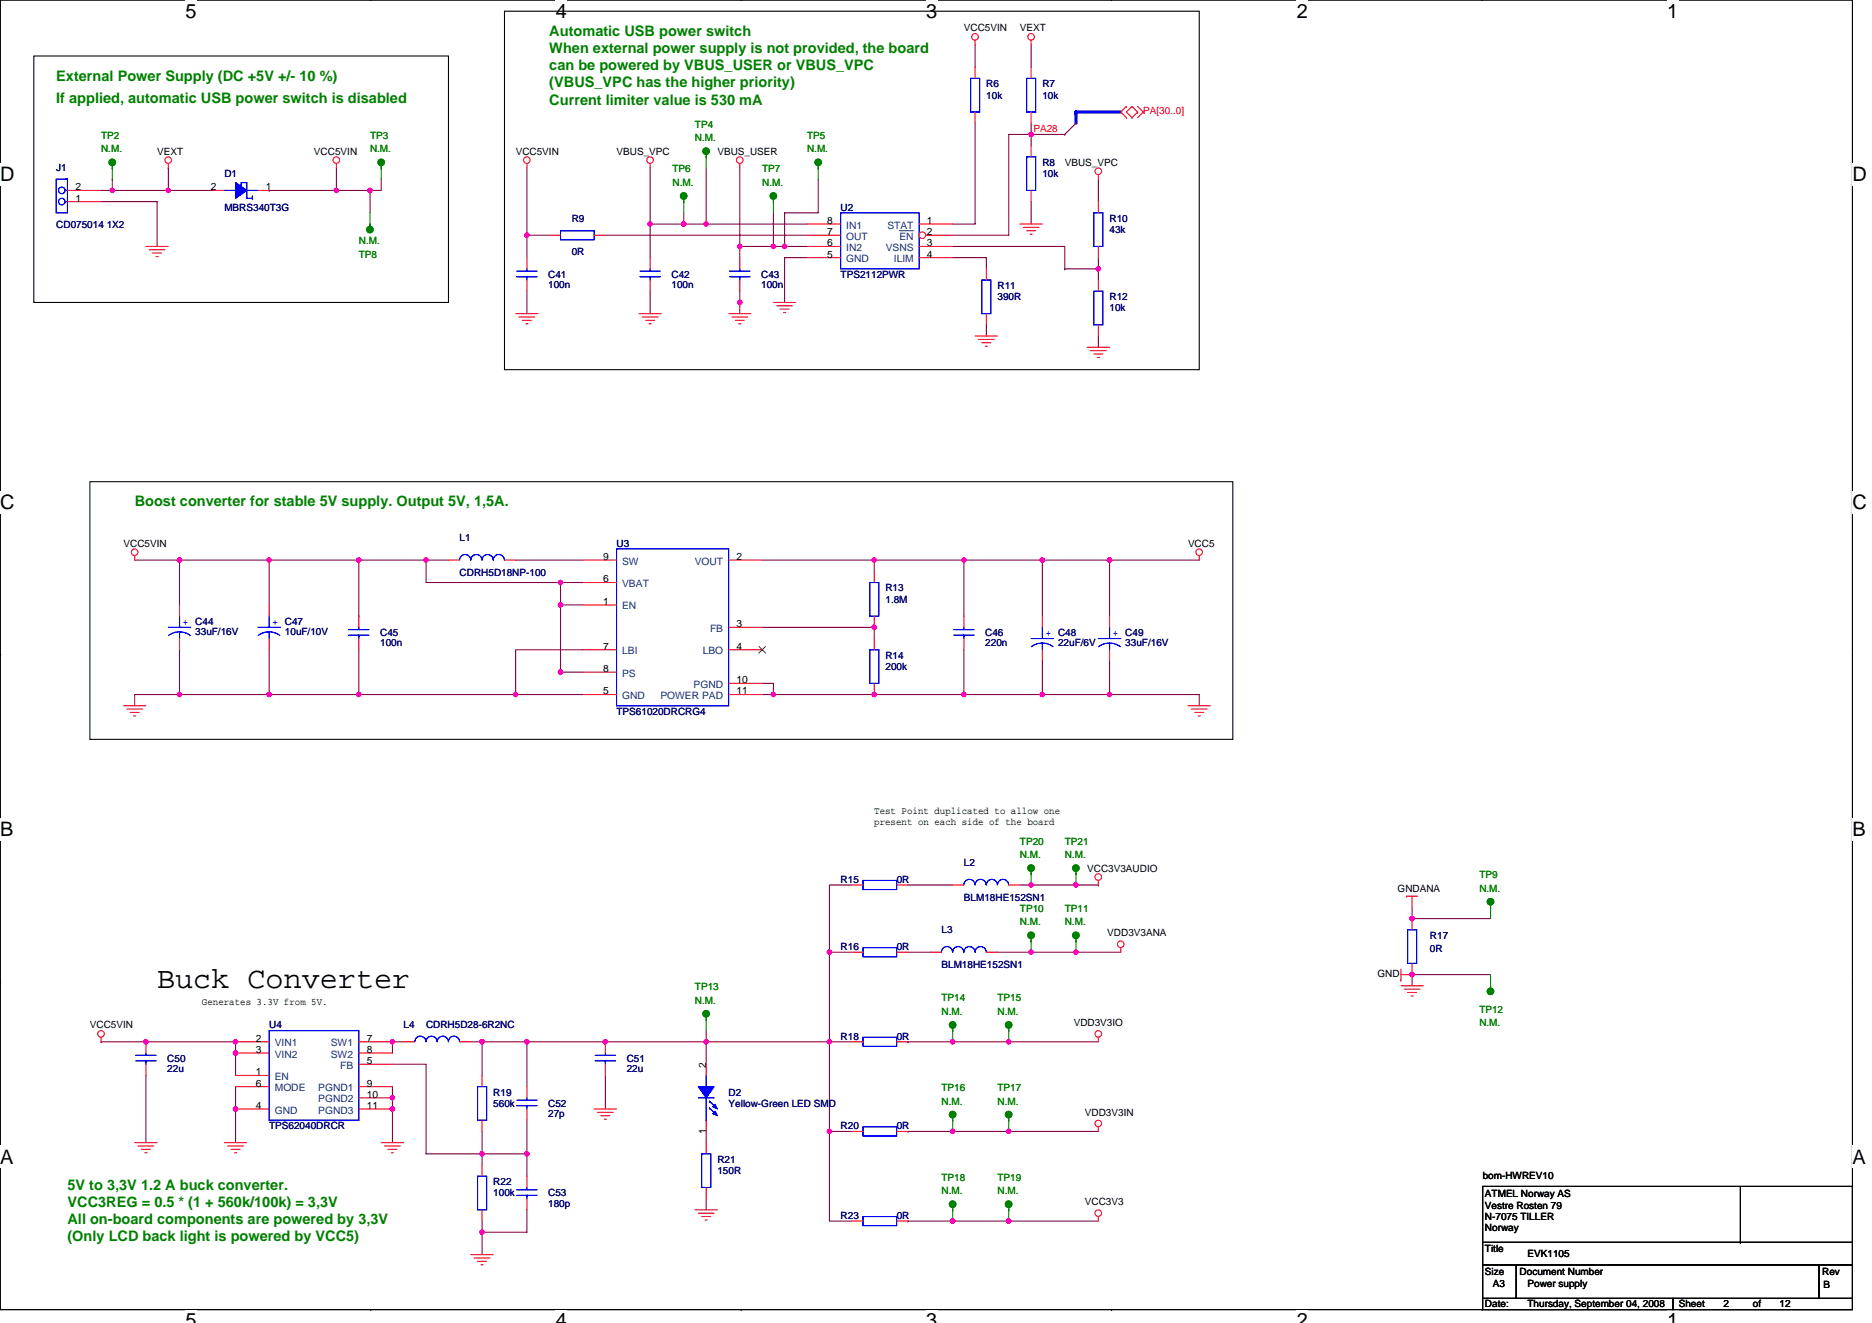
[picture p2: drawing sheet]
<svg xmlns="http://www.w3.org/2000/svg" width="297mm" height="210mm" viewBox="0 0 297 210" stroke-linecap="round" stroke-linejoin="round" font-family="sans-serif">
<path d="M0 0h293.9v207.9h-293.9z" fill="none" stroke="#000" stroke-width=".17"/>
<g fill="#fff">
<path d="M29.4 0h1.8v3.5h-1.8z"/>
<path d="M29.4 207.9h1.8v2h-1.8z"/>
</g>
<path d="M58.8 0h.1M58.8 207.9h.1" fill="none" stroke="#000" stroke-width=".17"/>
<g fill="#fff">
<path d="M88.2 0h1.8v3.5h-1.8z"/>
<path d="M88.2 207.9h1.8v2h-1.8z"/>
</g>
<path d="M117.6 0h.1M117.6 207.9h.1" fill="none" stroke="#000" stroke-width=".17"/>
<g fill="#fff">
<path d="M147 0h1.7v3.5h-1.7z"/>
<path d="M147 207.9h1.7v2h-1.7z"/>
</g>
<path d="M176.4 0h.1M176.4 207.9h.1" fill="none" stroke="#000" stroke-width=".17"/>
<g fill="#fff">
<path d="M205.8 0h1.7v3.5h-1.7z"/>
<path d="M205.8 207.9h1.7v2h-1.7z"/>
</g>
<path d="M235.2 0h.1M235.2 207.9h.1" fill="none" stroke="#000" stroke-width=".17"/>
<g fill="#fff">
<path d="M264.5 0h1.8v3.5h-1.8z"/>
<path d="M264.5 207.9h1.8v2h-1.8z"/>
<path d="M0 26h2.3v3.5h-2.3z"/>
<path d="M293.9 26h2.3v3.5h-2.3z"/>
<path d="M0 77.9h2.3v3.5h-2.3z"/>
<path d="M293.9 77.9h2.3v3.5h-2.3z"/>
</g>
<path d="M0 52h.1M293.9 52h.1" fill="none" stroke="#000" stroke-width=".17"/>
<g fill="#fff">
<path d="M0 129.9h2.1v3.5h-2.1z"/>
<path d="M293.9 129.9h2.1v3.5h-2.1z"/>
</g>
<path d="M0 103.9h.1M293.9 103.9h.1" fill="none" stroke="#000" stroke-width=".17"/>
<path d="M0 103.9h.1" fill="none" stroke="#000" stroke-width=".16"/>
<g fill="#fff">
<path d="M0 181.9h2.2v3.5h-2.2z"/>
<path d="M293.9 181.9h2.2v3.5h-2.2z"/>
</g>
<g fill="none" stroke="#000" stroke-width=".17">
<path d="M5.4 8.9h65.8v39.1h-65.8zM80 1.8h110.3v56.9h-110.3zM14.3 76.5h181.3v40.8h-181.3zM0 155.9h.1M293.9 155.9h.1M235.3 188.3h58.6v8.9h-58.6zM235.3 197.2h58.6v3.5h-58.6zM276.2 197.2h.1M276.2 188.3v8.9M235.3 200.7h5.3v5.4h-5.3zM235.3 206.1h30.2v1.8h-30.2zM240.6 200.7h48v5.4h-48z"/>
<path d="M265.5 206.1h28.4v1.8h-28.4zM288.6 200.7h5.3v5.4h-5.3z"/>
</g>
<g fill="none" stroke="#800040" stroke-width=".17">
<path d="M154.7 19.6v16h-3.5M154.7 7.1v3.6M163.6 7.1v3.6M163.6 19.6v1.7M170.7 19.6l-1.8 1.7M16 32h8.9v7.1M16 30.2h1.8M17.8 30.2h8.9M17.8 28.4h.1M17.8 28.4v1.8M26.7 26.7h.1M26.7 30.2h7.1"/>
<path d="M26.7 26.7v3.5M42.7 30.2h.1M42.7 30.2h10.7M53.4 26.7v3.5M53.4 30.2h5.3v3.6M58.7 30.2h.1M60.5 28.4v1.8h-1.8M83.6 37.3h.1M83.6 26.7v10.6M83.6 37.3h3.6M83.6 37.3v3.6M96.1 37.3h32"/>
<path d="M103.2 35.6v5.3M103.2 26.7v8.9M103.2 35.6h.1M103.2 35.6h24.9M108.5 33.8v1.8M108.5 35.6h.1M112.1 35.6h.1M112.1 26.7v8.9M117.4 39.1v1.8M117.4 39.1h.1M117.4 26.7v12.4M117.4 39.1h10.7"/>
<path d="M122.7 33.8v5.3M122.7 39.1h.1M124.5 39.1h.1M129.8 28.4v5.4h-5.3v5.3M151.2 39.1h17.7v3.6M163.6 32v3.6M163.6 21.3h-3.5v16h-8.9M163.6 21.3h.1M163.6 21.3v1.8M163.6 21.3h5.3M168.9 21.3h.1M174.3 28.4v3.6"/>
<path d="M83.6 46.2v3.6M103.2 46.2v3.6M117.4 48h.1M117.4 46.2v1.8M117.4 48v1.8M128.1 40.9h-3.6v7.1M151.2 40.9h5.3v1.8M156.5 51.6v1.7M168.9 42.7h5.4v1.7M168.9 42.7h.1M174.3 53.3v1.8M174.3 40.9v1.8"/>
<path d="M21.4 88.9h21.3M28.5 88.9h.1M28.5 88.9v7.1M42.7 88.9h.1M42.7 88.9v7.1M42.7 88.9h14.2v8.9M56.9 97.8h.1M56.9 88.9h10.7M67.6 88.9v3.6h21.3M67.6 88.9h3.6M67.6 88.9h.1M81.8 88.9h10.7"/>
<path d="M88.9 92.5h.1M88.9 96h.1M88.9 96h3.6M88.9 96v10.7h3.6M88.9 92.5v3.5M88.9 92.5h3.6M120.9 88.9h17.8v1.8M120.9 99.6h17.8M138.7 99.6h.1M138.7 99.6v1.7M138.7 88.9h14.2M152.9 88.9h.1"/>
<path d="M165.4 88.9h-12.5v8.9M165.4 88.9h.1M176.1 88.9h-10.7v8.9M176.1 88.9h.1M190.3 88.9h-14.2v8.9M28.5 103.1v7.1h14.2M28.5 103.1h.1M28.5 110.2h-7.1v1.8M42.7 110.2h14.2M42.7 110.2h.1M42.7 103.1v7.1M56.9 110.2h.1"/>
<path d="M56.9 110.2h24.9M56.9 103.1v7.1M81.8 110.2h10.7M81.8 110.2h.1M92.5 103.1h-10.7v7.1M120.9 108.5h1.8v1.7h30.2M120.9 110.2h1.8M122.7 110.2h.1M152.9 110.2h.1M152.9 103.1v7.1h12.5M165.4 110.2h.1M165.4 104.9v5.3h10.7"/>
<path d="M176.1 110.2h.1M176.1 104.9v5.3h14.2v1.8M131.6 151.1h.1M131.6 151.1v42.7h3.6M131.6 151.1h3.6M135.2 140.5h-3.6v10.6M144.1 140.5h7.1M144.1 151.1h3.5M158.3 151.1h5.3M161.8 140.5h12.5M163.6 151.1h.1M163.6 140.5h.1"/>
<path d="M163.6 151.1h14.2M170.7 151.1h.1M170.7 140.5h.1M174.3 140.5h.1M224.1 144v1.8M224.1 154.7v1.8M224.1 154.7h.1M224.1 145.8h.1M224.1 154.7h12.4M224.1 145.8h12.4M16 165.4h.1M16 165.4h7.2"/>
<path d="M23.2 165.4h14.2v1.7M23.2 165.4h.1M23.2 170.7v10.7M37.4 176h.1M37.4 167.1h.1M37.4 172.5v3.5M37.4 167.1v3.6M37.4 176v5.4M62.3 172.5v1.7M62.3 174.2h.1M62.3 174.2v7.2M62.3 165.4h.1"/>
<path d="M62.3 165.4h1.7M62.3 168.9h5.3v14.2h8.9M62.3 165.4v1.7M74.7 165.4h1.8M76.5 165.4v5.3M76.5 179.6v3.5M76.5 165.4h7.1v7.1M76.5 165.4h.1M83.6 165.4h.1M83.6 165.4h28.5M83.6 177.8v5.3M96.1 170.7v5.3"/>
<path d="M112.1 163.6v1.8M112.1 165.4h.1M112.1 165.4v3.5M112.1 179.6v1.8M112.1 165.4h19.5M131.6 179.6h3.6M131.6 165.4h3.6M131.6 179.6h.1M131.6 165.4h.1M144.1 165.4h16M144.1 179.6h.1M144.1 179.6h16"/>
<path d="M144.1 165.4h.1M160.1 179.6h.1M160.1 165.4h.1M160.1 179.6h14.2M160.1 165.4h14.2M76.5 195.6h.1M76.5 183.1h.1M76.5 183.1h7.1M76.5 183.1v1.8M76.5 195.6v3.5M83.6 183.1h.1M83.6 192v3.6h-7.1v-1.8"/>
<path d="M83.6 183.1v3.6M112.1 190.2v1.8M144.1 193.8h.1M144.1 193.8h16M160.1 193.8h.1M160.1 193.8h14.2"/>
</g>
<g fill="#f0f" stroke="#f0f" stroke-width=".17">
<circle cx="224.1" cy="154.7" r=".35"/>
<circle cx="224.1" cy="145.8" r=".35"/>
<circle cx="160" cy="179.6" r=".35"/>
<circle cx="131.6" cy="151.1" r=".35"/>
<circle cx="151.2" cy="179.6" r=".35"/>
<circle cx="151.2" cy="165.3" r=".35"/>
<circle cx="160" cy="193.8" r=".35"/>
<circle cx="151.2" cy="193.8" r=".35"/>
<circle cx="131.6" cy="179.6" r=".35"/>
<circle cx="131.6" cy="165.3" r=".35"/>
<circle cx="170.7" cy="151.1" r=".35"/>
<circle cx="163.6" cy="151.1" r=".35"/>
<circle cx="160" cy="165.3" r=".35"/>
<circle cx="112" cy="165.3" r=".35"/>
<circle cx="62.3" cy="176" r=".35"/>
<circle cx="62.3" cy="174.2" r=".35"/>
<circle cx="37.4" cy="176" r=".35"/>
<circle cx="37.4" cy="167.1" r=".35"/>
<circle cx="37.4" cy="165.3" r=".35"/>
<circle cx="62.3" cy="165.3" r=".35"/>
<circle cx="96" cy="165.3" r=".35"/>
<circle cx="83.6" cy="165.3" r=".35"/>
<circle cx="23.1" cy="165.3" r=".35"/>
<circle cx="76.5" cy="195.6" r=".35"/>
<circle cx="76.5" cy="183.1" r=".35"/>
<circle cx="76.5" cy="165.3" r=".35"/>
<circle cx="83.6" cy="183.1" r=".35"/>
<circle cx="174.3" cy="42.7" r=".35"/>
<circle cx="163.6" cy="21.3" r=".35"/>
<circle cx="124.5" cy="39.1" r=".35"/>
<circle cx="83.6" cy="37.3" r=".35"/>
<circle cx="112" cy="35.5" r=".35"/>
<circle cx="117.4" cy="48" r=".35"/>
<circle cx="103.2" cy="35.5" r=".35"/>
<circle cx="117.4" cy="39.1" r=".35"/>
<circle cx="108.5" cy="35.5" r=".35"/>
<circle cx="122.7" cy="39.1" r=".35"/>
<circle cx="17.8" cy="30.2" r=".35"/>
<circle cx="26.7" cy="30.2" r=".35"/>
<circle cx="53.4" cy="30.2" r=".35"/>
<circle cx="58.7" cy="30.2" r=".35"/>
<circle cx="163.6" cy="140.4" r=".35"/>
<circle cx="88.9" cy="92.4" r=".35"/>
<circle cx="88.9" cy="106.7" r=".35"/>
<circle cx="88.9" cy="96" r=".35"/>
<circle cx="28.5" cy="88.9" r=".35"/>
<circle cx="42.7" cy="88.9" r=".35"/>
<circle cx="56.9" cy="88.9" r=".35"/>
<circle cx="67.6" cy="88.9" r=".35"/>
<circle cx="56.9" cy="110.2" r=".35"/>
<circle cx="42.7" cy="110.2" r=".35"/>
<circle cx="28.5" cy="110.2" r=".35"/>
<circle cx="81.8" cy="110.2" r=".35"/>
<circle cx="122.7" cy="110.2" r=".35"/>
<circle cx="138.7" cy="110.2" r=".35"/>
<circle cx="152.9" cy="110.2" r=".35"/>
<circle cx="138.7" cy="99.6" r=".35"/>
<circle cx="138.7" cy="88.9" r=".35"/>
<circle cx="152.9" cy="88.9" r=".35"/>
<circle cx="165.4" cy="88.9" r=".35"/>
<circle cx="165.4" cy="110.2" r=".35"/>
<circle cx="176" cy="88.9" r=".35"/>
<circle cx="176" cy="110.2" r=".35"/>
<circle cx="170.7" cy="140.4" r=".35"/>
</g>
<path d="M170.7 17.8h7.1M170.7 17.8h.1M170.7 17.8v1.8" fill="none" stroke="#00f" stroke-width=".53"/>
<g fill="none" stroke="#f00" stroke-width=".17">
<path d="M154.7 6.4v.7M163.6 6.4v.7M163.6 10.7v1.7M163.6 17.8v1.8M178.7 16.9h.1M178.7 18.7h.1M178.7 16.9l-.9 .9 .9 .9M179.6 18.7h.1M179.6 16.9h.1M179.6 16.9l-.9 .9 .9 .9M179.6 16.9l.9 .9M180.5 17.8h.1"/>
<path d="M180.5 17.8l-.9 .9M180.5 16.9l.9 .9M181.4 17.8h.1M181.4 17.8l-.9 .9M23.2 39.1h3.5M23.7 39.6h2.5M26.7 26v.7M53.4 26v.7M83.6 26v.7M103.2 26v.7M117.4 26v.7M145.8 35.6h5.4"/>
<path d="M161.8 35.6h3.6M162.4 36.1h2.5M162.9 36.6h1.4M163.4 37.2h.4M174.3 27.7v.7M24.2 40.2h1.5M24.8 40.7h.3M81.8 49.8h3.6M82.4 50.3h2.5M82.9 50.8h1.4M83.4 51.4h.4M101.4 49.8h3.5"/>
<path d="M101.9 50.3h2.5M102.4 50.8h1.5M103 51.4h.3M115.6 49.8h3.6M116.1 50.3h2.5M116.7 50.8h1.4M117.2 51.4h.4M122.7 48h3.6M123.3 48.5h2.4M123.8 49.1h1.4M124.3 49.6h.4M154.7 53.3h3.6"/>
<path d="M155.3 53.9h2.5M155.8 54.4h1.4M156.3 54.9h.4M172.5 55.1h3.6M173 55.6h2.5M173.6 56.2h1.4M174.1 56.7h.4M21.4 88.2v.7M190.3 88.2v.7M19.6 112h3.6M20.1 112.5h2.5M20.7 113.1h1.4"/>
<path d="M21.2 113.6h.3M188.5 112h3.6M189 112.5h2.5M189.6 113.1h1.4M190.1 113.6h.4M174.3 139.7v.8M177.8 150.4v.7M222.3 154.7h1.8M222.3 155.6h.1M222.3 156.5h3.5M222.3 153.8v1.8M222.8 157h2.5"/>
<path d="M223.2 142.2h.1M223.2 142.2h1.8M223.3 157.5h1.5M223.9 158.1h.3M224.1 142.2v1.8M16 164.6v.8M94.3 176h3.5M94.8 176.6h2.5M95.3 177.1h1.5M95.9 177.6h.3M96.1 165.4v1.7M96.1 168.9v1.8"/>
<path d="M174.3 178.9v.7M174.3 164.6v.8M21.4 181.4h3.5M21.9 181.9h2.5M22.4 182.4h1.5M23 183h.3M35.6 181.4h3.6M36.1 181.9h2.5M36.7 182.4h1.4M37.2 183h.3M60.5 181.4h3.5M61 181.9h2.5"/>
<path d="M61.5 182.4h1.5M62.1 183h.3M74.7 199.1h3.6M75.2 199.7h2.5M110.3 192h3.5M110.8 192.6h2.5M111.3 193.1h1.5M111.9 193.6h.3M174.3 193.1v.7M75.8 200.2h1.4M76.3 200.7h.4"/>
<circle cx="154.7" cy="5.9" r=".52"/>
<circle cx="163.6" cy="5.9" r=".52"/>
<circle cx="26.7" cy="25.4" r=".52"/>
<circle cx="53.4" cy="25.4" r=".52"/>
<circle cx="83.6" cy="25.4" r=".52"/>
<circle cx="103.1" cy="25.4" r=".52"/>
<circle cx="117.4" cy="25.4" r=".52"/>
<circle cx="174.3" cy="27.2" r=".52"/>
<circle cx="21.4" cy="87.6" r=".52"/>
<circle cx="190.3" cy="87.6" r=".52"/>
<circle cx="174.3" cy="139.2" r=".52"/>
<circle cx="177.8" cy="149.9" r=".52"/>
<circle cx="16" cy="164.1" r=".52"/>
<circle cx="174.3" cy="178.3" r=".52"/>
<circle cx="174.3" cy="164.1" r=".52"/>
<circle cx="174.3" cy="192.5" r=".52"/>
</g>
<path d="M162.9 12.4h1.4v5.4h-1.4zM133.4 33.8h12.4v8.9h-12.4zM94.4 168.4h3.3M94.4 167.5h3.3M96.1 167.1v.4M96.1 168.4h.1M96.1 168.4v.5" fill="none" stroke="#00f" stroke-width=".17"/>
<g fill="#008000" stroke="#008000" stroke-width=".17">
<circle cx="122.7" cy="31.1" r=".52"/>
<circle cx="160" cy="191.1" r=".52"/>
<circle cx="236.5" cy="157.3" r=".52"/>
<circle cx="17.8" cy="25.8" r=".52"/>
</g>
<path d="M17.8 26.7h.1M17.8 26.3v2.1M122.7 32h.1M122.7 31.6v2.2M236.5 156.5h.1M236.5 154.7v2.1M160.1 192h.1M160.1 191.7v2.1" fill="none" stroke="#008000" stroke-width=".17"/>
<circle cx="146.3" cy="37.3" r=".52" fill="#fff" stroke="#f00" stroke-width=".17"/>
<g fill="none" stroke="#f00" stroke-width=".17">
<path d="M154.7 10.7v1.7M154.7 17.8v1.8M10.7 30.2h5.3M10.7 32h5.3M33.8 30.2h1.8M40.9 30.2h1.8M87.2 37.3h1.7M94.3 37.3h1.8M128.1 37.3h5.3M128.1 39.1h5.3M128.1 35.6h5.3M145.8 39.1h5.4"/>
<path d="M146.9 37.3h4.3M163.6 23.1v1.8M163.6 30.2v1.8M174.3 32v1.8M174.3 39.1v1.8M83.6 40.9v1.8M83.6 44.4v1.8M103.2 40.9v1.8M103.2 44.4v1.8M117.4 40.9v1.8M117.4 44.4v1.8M128.1 40.9h5.3"/>
<path d="M145.8 40.9h5.4M156.5 42.7v1.7M156.5 49.8v1.8M174.3 44.4v1.8M174.3 51.6v1.7M28.5 96v1.8M42.7 96v1.8M56.9 97.8v1.8M71.2 88.9h1.7M80 88.9h1.8M92.5 88.9h5.3M92.5 92.5h5.3"/>
<path d="M92.5 96h5.3M115.6 88.9h5.3M115.6 99.6h5.3M138.7 90.7v1.8M138.7 97.8v1.8M152.9 97.8v1.8M165.4 97.8v1.8M176.1 97.8v1.8M28.5 101.3v1.8M42.7 101.3v1.8M56.9 101.3v1.8M92.5 103.1h5.3"/>
<path d="M92.5 106.7h5.3M92.5 110.2h5.3M115.6 103.1h5.3M115.6 110.2h5.3M115.6 108.5h5.3M138.7 101.3v1.8M138.7 108.5v1.7M152.9 101.3v1.8M165.4 103.1v1.8M176.1 103.1v1.8M135.2 151.1h1.7M135.2 140.5h1.7"/>
<path d="M142.3 151.1h1.8M142.3 140.5h1.8M147.6 151.1h1.8M151.2 140.5h1.7M156.5 151.1h1.8M160.1 140.5h1.7M224.1 145.8v1.8M224.1 152.9v1.8M23.2 165.4v1.7M23.2 168.9v1.8M37.4 165.4h5.3M37.4 167.1h5.3"/>
<path d="M37.4 170.7h5.3M37.4 172.5h5.3M37.4 176h5.3M56.9 165.4h5.4M56.9 167.1h5.4M56.9 172.5h5.4M56.9 176h5.4M56.9 174.2h5.4M56.9 168.9h5.4M64 165.4h1.8M72.9 165.4h1.8M76.5 170.7v1.8"/>
<path d="M76.5 177.8v1.8M83.6 172.5v1.7M83.6 176v1.8M112.1 168.9v1.8M112.1 177.8v1.8M135.2 165.4h1.7M135.2 179.6h1.7M142.3 165.4h1.8M142.3 179.6h1.8M76.5 184.9v1.8M76.5 192v1.8M83.6 186.7v1.8"/>
<path d="M83.6 190.2v1.8M112.1 181.4v1.7M112.1 188.5v1.7M135.2 193.8h1.7M142.3 193.8h1.8"/>
</g>
<path d="M142.7 36.6h2.2" fill="none" stroke="#004080" stroke-width=".16"/>
<g fill="none" stroke="#00f" stroke-width=".17">
<path d="M154 12.4h1.4v5.4h-1.4zM8.9 28.4h1.8v5.4h-1.8zM10.3 32h.4M10.3 30.2h.4M10.3 28.4h.4M10.7 28.4h.1M35.6 30.2h1.8M38.3 29.3v-.3h.9v2.5h.8M38.3 29.3h.1M39.2 30.2h1.7M40 31.5h.1M40 31.1v.4"/>
<path d="M88.9 36.6h5.4v1.5h-5.4zM162.9 24.9h1.4v5.3h-1.4zM173.6 33.8h1.4v5.3h-1.4zM82 43.9h3.2M82 43h3.2M83.6 42.7v.3M83.6 43.9h.1M83.6 43.9v.5M101.6 43.9h3.2M101.6 43h3.2M103.2 42.7v.3M103.2 43.9h.1"/>
<path d="M103.2 43.9v.5M115.8 43.9h3.2M115.8 43h3.2M117.4 42.7v.3M117.4 43.9h.1M117.4 43.9v.5M155.8 44.4h1.4v5.4h-1.4zM173.6 46.2h1.4v5.4h-1.4zM26.7 99.6h3.6M28.5 97.8v1.8M40.9 99.6h3.6M42.7 97.8v1.8"/>
<path d="M55.3 99.9h3.2M56.9 99.6v.3M72.9 88.9a.88 .88 0 0 1 .9-.9 .88 .88 0 0 1 .9 .9 .89 .89 0 0 1 .9-.9 .89 .89 0 0 1 .9 .9 .89 .89 0 0 1 .9-.9 .89 .89 0 0 1 .8 .9 .89 .89 0 0 1 .9-.9 .89 .89 0 0 1 .9 .9M97.8 87.1h17.8v24.9h-17.8zM138 92.5h1.4v5.3h-1.4zM151.3 99.9h3.3M152.9 99.6v.3M165.4 99.6v1.7M176.1 99.6v1.7M28.5 100.3l1 .2 .7 .4M28.5 100.3l-1.1 .2-.6 .4M28.5 100.3v1"/>
<path d="M41 100.9a2.86 2.86 0 0 1 3.4 0M42.7 100.3v1M55.3 100.8h3.2M56.9 100.8h.1M56.9 100.8v.5M138 103.1h1.4v5.4h-1.4zM151.3 100.8h3.3M152.9 100.8h.1M152.9 100.8v.5M163.6 101.3h3.6M165.4 102.1l1.1 .2 .6 .3M165.4 102.1l-1.1 .2-.6 .3"/>
<path d="M165.4 102.1v1M174.3 101.3h3.5M176 102.1l1.1 .2 .7 .3M176 102.1l-1 .2-.7 .3M176.1 102.1v1M136.9 139.7h5.4v1.5h-5.4zM136.9 150.4h5.4v1.4h-5.4zM149.4 151.1a.88 .88 0 0 1 .9-.9 .88 .88 0 0 1 .8 .9M151.2 151.1a.88 .88 0 0 1 .8-.9 .88 .88 0 0 1 .9 .9M152.9 151.1a.88 .88 0 0 1 .9-.9 .88 .88 0 0 1 .9 .9 .89 .89 0 0 1 .9-.9 .89 .89 0 0 1 .9 .9M152.9 140.4a.88 .88 0 0 1 .9-.8 .88 .88 0 0 1 .9 .8 .89 .89 0 0 1 .9-.8 .89 .89 0 0 1 .9 .8 .89 .89 0 0 1 .9-.8 .89 .89 0 0 1 .9 .8 .89 .89 0 0 1 .8-.8 .89 .89 0 0 1 .9 .8M223.3 147.6h1.5v5.3h-1.5z"/>
<path d="M21.5 168.4h3.3M21.5 167.5h3.3M23.2 167.1v.4M23.2 168.4h.1M23.2 168.4v.5M42.7 163.6h14.2v14.2h-14.2zM65.8 165.3a.88 .88 0 0 1 .9-.8 .88 .88 0 0 1 .9 .8 .89 .89 0 0 1 .9-.8 .89 .89 0 0 1 .9 .8M69.4 165.3a.88 .88 0 0 1 .9-.8 .88 .88 0 0 1 .8 .8M71.2 165.3a.88 .88 0 0 1 .8-.8 .88 .88 0 0 1 .9 .8M75.8 172.5h1.4v5.3h-1.4zM82 175.5h3.2M82 174.6h3.2"/>
<path d="M83.6 174.2v.4M83.6 175.5h.1M83.6 175.5v.5M110.8 174.2h2.5M112.1 170.7v1.8M112.1 177.8h.1M112.1 174.2v3.6M112.6 174.8h.1M112.6 175.9h.1M112.6 174.8l1.1 1.1M112.6 175.9l1.1 1M136.9 164.6h5.4v1.5h-5.4z"/>
<path d="M136.9 178.9h5.4v1.4h-5.4zM75.8 186.7h1.4v5.3h-1.4zM82 189.7h3.2M82 188.8h3.2M83.6 188.5v.3M83.6 189.7h.1M83.6 189.7v.5M111.3 183.1h1.5v5.4h-1.5zM136.9 193.1h5.4v1.4h-5.4z"/>
<circle cx="9.8" cy="32" r=".52"/>
<circle cx="9.8" cy="30.2" r=".52"/>
</g>
<g fill="#008000" stroke="#008000" stroke-width=".17">
<circle cx="151.2" cy="162.7" r=".52"/>
<circle cx="60.5" cy="25.8" r=".52"/>
<circle cx="129.8" cy="25.8" r=".52"/>
<circle cx="236.5" cy="143.1" r=".52"/>
<circle cx="112" cy="24" r=".52"/>
<circle cx="163.6" cy="137.8" r=".52"/>
<circle cx="160" cy="162.7" r=".52"/>
<circle cx="151.2" cy="176.9" r=".52"/>
<circle cx="112" cy="160.9" r=".52"/>
<circle cx="108.5" cy="31.1" r=".52"/>
<circle cx="170.7" cy="137.8" r=".52"/>
<circle cx="58.7" cy="36.4" r=".52"/>
<circle cx="151.2" cy="191.1" r=".52"/>
<circle cx="160" cy="176.9" r=".52"/>
<circle cx="170.7" cy="148.5" r=".52"/>
<circle cx="163.6" cy="148.5" r=".52"/>
</g>
<g fill="none" stroke="#008000" stroke-width=".17">
<path d="M58.7 35.6h.1M58.7 33.8v2.1M60.5 26.7h.1M60.5 26.3v2.1M108.5 32h.1M108.5 31.6v2.2M112.1 24.9h.1M112.1 24.5v2.2M129.8 26.7h.1M129.8 26.3v2.1M163.6 138.7h.1M163.6 138.3v2.2"/>
<path d="M170.7 138.7h.1M170.7 138.3v2.2M163.6 149.4h.1M163.6 149v2.1M170.7 149.4h.1M170.7 149v2.1M236.5 144h.1M236.5 143.7v2.1M112.1 161.8h.1M112.1 161.4v2.2M151.2 163.6h.1M151.2 177.8h.1"/>
<path d="M151.2 163.2v2.2M151.2 177.4v2.2M160.1 163.6h.1M160.1 177.8h.1M160.1 163.2v2.2M160.1 177.4v2.2M151.2 192h.1M151.2 191.7v2.1"/>
</g>
<path d="M120.4 102.6l1.1 1.1M121.5 102.6l-1.1 1.1" fill="none" stroke="#804000" stroke-width=".16"/>
<g fill="#00f" stroke="#00f" stroke-width=".17">
<path d="M37.4 29l1.8 1.2-1.8 1.3z" fill-rule="evenodd"/>
<path d="M37.4 29l1.8 1.2-1.8 1.3z" fill-rule="evenodd"/>
<path d="M110.8 172.5h2.5l-1.2 1.7z" fill-rule="evenodd"/>
<path d="M113.5 176.4l.3 .7-.7-.4z" fill-rule="evenodd"/>
<path d="M113.5 175.3l.3 .7-.7-.3z" fill-rule="evenodd"/>
<path d="M110.8 172.5h2.5l-1.2 1.7z" fill-rule="evenodd"/>
<path d="M113.5 176.4l.3 .7-.7-.4z" fill-rule="evenodd"/>
<path d="M113.5 175.3l.3 .7-.7-.3z" fill-rule="evenodd"/>
</g>
<g fill="#f0f" stroke="#f0f" stroke-width=".17">
<circle cx="224.1" cy="154.7" r=".35"/>
<circle cx="224.1" cy="145.8" r=".35"/>
<circle cx="160" cy="179.6" r=".35"/>
<circle cx="131.6" cy="151.1" r=".35"/>
<circle cx="151.2" cy="179.6" r=".35"/>
<circle cx="151.2" cy="165.3" r=".35"/>
<circle cx="160" cy="193.8" r=".35"/>
<circle cx="151.2" cy="193.8" r=".35"/>
<circle cx="131.6" cy="179.6" r=".35"/>
<circle cx="131.6" cy="165.3" r=".35"/>
<circle cx="170.7" cy="151.1" r=".35"/>
<circle cx="163.6" cy="151.1" r=".35"/>
<circle cx="160" cy="165.3" r=".35"/>
<circle cx="112" cy="165.3" r=".35"/>
<circle cx="62.3" cy="176" r=".35"/>
<circle cx="62.3" cy="174.2" r=".35"/>
<circle cx="37.4" cy="176" r=".35"/>
<circle cx="37.4" cy="167.1" r=".35"/>
<circle cx="37.4" cy="165.3" r=".35"/>
<circle cx="62.3" cy="165.3" r=".35"/>
<circle cx="96" cy="165.3" r=".35"/>
<circle cx="83.6" cy="165.3" r=".35"/>
<circle cx="23.1" cy="165.3" r=".35"/>
<circle cx="76.5" cy="195.6" r=".35"/>
<circle cx="76.5" cy="183.1" r=".35"/>
<circle cx="76.5" cy="165.3" r=".35"/>
<circle cx="83.6" cy="183.1" r=".35"/>
<circle cx="174.3" cy="42.7" r=".35"/>
<circle cx="163.6" cy="21.3" r=".35"/>
<circle cx="124.5" cy="39.1" r=".35"/>
<circle cx="83.6" cy="37.3" r=".35"/>
<circle cx="112" cy="35.5" r=".35"/>
<circle cx="117.4" cy="48" r=".35"/>
<circle cx="103.2" cy="35.5" r=".35"/>
<circle cx="117.4" cy="39.1" r=".35"/>
<circle cx="108.5" cy="35.5" r=".35"/>
<circle cx="122.7" cy="39.1" r=".35"/>
<circle cx="17.8" cy="30.2" r=".35"/>
<circle cx="26.7" cy="30.2" r=".35"/>
<circle cx="53.4" cy="30.2" r=".35"/>
<circle cx="58.7" cy="30.2" r=".35"/>
<circle cx="163.6" cy="140.4" r=".35"/>
<circle cx="88.9" cy="92.4" r=".35"/>
<circle cx="88.9" cy="106.7" r=".35"/>
<circle cx="88.9" cy="96" r=".35"/>
<circle cx="28.5" cy="88.9" r=".35"/>
<circle cx="42.7" cy="88.9" r=".35"/>
<circle cx="56.9" cy="88.9" r=".35"/>
<circle cx="67.6" cy="88.9" r=".35"/>
<circle cx="56.9" cy="110.2" r=".35"/>
<circle cx="42.7" cy="110.2" r=".35"/>
<circle cx="28.5" cy="110.2" r=".35"/>
<circle cx="81.8" cy="110.2" r=".35"/>
<circle cx="122.7" cy="110.2" r=".35"/>
<circle cx="138.7" cy="110.2" r=".35"/>
<circle cx="152.9" cy="110.2" r=".35"/>
<circle cx="138.7" cy="99.6" r=".35"/>
<circle cx="138.7" cy="88.9" r=".35"/>
<circle cx="152.9" cy="88.9" r=".35"/>
<circle cx="165.4" cy="88.9" r=".35"/>
<circle cx="165.4" cy="110.2" r=".35"/>
<circle cx="176" cy="88.9" r=".35"/>
<circle cx="176" cy="110.2" r=".35"/>
<circle cx="170.7" cy="140.4" r=".35"/>
</g>
<text font-size="4.8" x="24.9" y="156.7">Buck Converter</text>
<g font-size="3.2">
<text x="29.4" y="2.8">5</text>
<text x="88.2" y="2.8">4</text>
<text x="147" y="2.8">3</text>
<text x="205.8" y="2.8">2</text>
<text x="264.5" y="2.8">1</text>
<text x="0" y="28.8">D</text>
<text x="293.9" y="28.8">D</text>
<text x="0" y="80.8">C</text>
<text x="293.9" y="80.8">C</text>
<text x="0" y="132.7">B</text>
<text x="293.9" y="132.7">B</text>
<text x="0" y="184.7">A</text>
<text x="293.9" y="184.7">A</text>
<text x="29.4" y="210.7">5</text>
<text x="88.2" y="210.7">4</text>
<text x="147" y="210.7">3</text>
<text x="205.8" y="210.7">2</text>
<text x="264.5" y="210.7">1</text>
</g>
<g font-size="2.3" fill="#008000">
<text x="87.2" y="5.7">Automatic USB power switch</text>
<text x="87.2" y="8.4">When external power supply is not provided, the board</text>
<text x="87.2" y="11.2">can be powered by VBUS_USER or VBUS_VPC</text>
<text x="8.9" y="12.8">External Power Supply (DC +5V +/- 10 %)</text>
<text x="8.9" y="16.4">If applied, automatic USB power switch is disabled</text>
<text x="87.2" y="13.9">(VBUS_VPC has the higher priority)</text>
<text x="87.2" y="16.6">Current limiter value is 530 mA</text>
<text x="21.4" y="80.4">Boost converter for stable 5V supply. Output 5V, 1,5A.</text>
<text x="10.7" y="188.8">5V to 3,3V 1.2 A buck converter.</text>
<text x="10.7" y="191.6">VCC3REG = 0.5 * (1 + 560k/100k) = 3,3V</text>
<text x="10.7" y="194.3">All on-board components are powered by 3,3V</text>
<text x="10.7" y="197">(Only LCD back light is powered by VCC5)</text>
</g>
<g font-size="1.6">
<text x="152.9" y="5">VCC5VIN</text>
<text x="161.8" y="5">VEXT</text>
<text x="24.9" y="24.5">VEXT</text>
<text x="49.8" y="24.5">VCC5VIN</text>
<text x="81.8" y="24.5">VCC5VIN</text>
<text x="97.8" y="24.5">VBUS_VPC</text>
<text x="113.8" y="24.5">VBUS_USER</text>
<text x="168.9" y="26.3">VBUS_VPC</text>
<text x="12" y="32">1</text>
<text x="12" y="30.2">2</text>
<text x="33.5" y="30.2">2</text>
<text x="42.2" y="30.2">1</text>
<text x="131.3" y="35.5">8</text>
<text x="147.1" y="35.5">1</text>
<text x="131.3" y="40.9">5</text>
<text x="131.3" y="39.1">6</text>
<text x="131.3" y="37.3">7</text>
<text x="147.1" y="40.9">4</text>
<text x="147.1" y="37.3">2</text>
<text x="147.1" y="39.1">3</text>
<text x="19.6" y="86.8">VCC5VIN</text>
<text x="95.7" y="88.9">9</text>
<text x="116.9" y="88.9">2</text>
<text x="188.5" y="86.8">VCC5</text>
<text x="95.7" y="92.4">6</text>
<text x="95.7" y="96">1</text>
<text x="116.9" y="99.5">3</text>
<text x="95.7" y="103.1">7</text>
<text x="95.7" y="106.7">8</text>
<text x="116.9" y="103.1">4</text>
<text x="95.7" y="110.2">5</text>
<text x="116.9" y="108.4">10</text>
<text x="116.9" y="110.2">11</text>
<text x="138.7" y="129.3">Test Point duplicated to allow one</text>
<text x="138.7" y="131">present on each side of the board</text>
<text x="172.5" y="138.3">VCC3V3AUDIO</text>
<text x="221.8" y="141.5">GNDANA</text>
<text x="175.7" y="148.6">VDD3V3ANA</text>
<text x="218.6" y="155">GND</text>
<text x="32" y="159.5">Generates 3.3V from 5V.</text>
<text x="14.3" y="163.2">VCC5VIN</text>
<text x="40.6" y="165.3">2</text>
<text x="40.6" y="167.1">3</text>
<text x="58.2" y="165.3">7</text>
<text x="58.2" y="167.1">8</text>
<text x="170.4" y="162.9">VDD3V3IO</text>
<text x="40.6" y="170.7">1</text>
<text x="40.6" y="172.4">6</text>
<text x="58.2" y="172.4">9</text>
<text x="58.2" y="168.9">5</text>
<text x="112" y="169.4" transform="rotate(-90 112 169.4)">2</text>
<text x="40.6" y="176">4</text>
<text x="58.2" y="174.2">10</text>
<text x="58.2" y="176">11</text>
<text x="112" y="180" transform="rotate(-90 112 180)">1</text>
<text x="172.1" y="177.1">VDD3V3IN</text>
<text x="172.1" y="191.3">VCC3V3</text>
<text x="235.3" y="187">bom-HWREV10</text>
<text x="235.6" y="190.1">ATMEL Norway AS</text>
<text x="235.6" y="191.9">Vestre Rosten 79</text>
<text x="235.6" y="193.7">N-7075 TILLER</text>
<text x="235.6" y="195.5">Norway</text>
<text x="235.6" y="198.8">Title</text>
<text x="235.6" y="202.3">Size</text>
<text x="241.1" y="202.3">Document Number</text>
<text x="242.4" y="199.5">EVK1105</text>
<text x="289.1" y="202.3">Rev</text>
<text x="235.6" y="207.5">Date:</text>
<text x="236.9" y="204.3">A3</text>
<text x="242.4" y="204.3">Power supply</text>
<text x="242.4" y="207.5">Thursday, September 04, 2008</text>
<text x="266.4" y="207.5">Sheet</text>
<text x="273.5" y="207.5">2</text>
<text x="278.1" y="207.5">of</text>
<text x="282.4" y="207.5">12</text>
<text x="289.3" y="204.5">B</text>
</g>
<g font-size="1.6" fill="#000080">
<text x="156.5" y="13.9">R6</text>
<text x="156.5" y="15.6">10k</text>
<text x="165.4" y="13.9">R7</text>
<text x="165.4" y="15.6">10k</text>
<text x="8.9" y="27.2">J1</text>
<text x="35.6" y="28.1">D1</text>
<text x="165.4" y="26.3">R8</text>
<text x="165.4" y="28.1">10k</text>
<text x="35.6" y="33.4">MBRS340T3G</text>
<text x="90.7" y="35.2">R9</text>
<text x="133.4" y="33.4">U2</text>
<text x="176.1" y="35.2">R10</text>
<text x="8.9" y="36.3">CD075014 1X2</text>
<text x="90.7" y="40.5">0R</text>
<text x="176.1" y="37">43k</text>
<text x="87" y="44.1">C41</text>
<text x="87" y="45.7">100n</text>
<text x="106.5" y="44.1">C42</text>
<text x="106.5" y="45.7">100n</text>
<text x="120.8" y="44.1">C43</text>
<text x="120.8" y="45.7">100n</text>
<text x="133.4" y="44.1">TPS2112PWR</text>
<text x="158.3" y="45.9">R11</text>
<text x="158.3" y="47.6">390R</text>
<text x="176.1" y="47.6">R12</text>
<text x="176.1" y="49.4">10k</text>
<text x="72.9" y="85.9">L1</text>
<text x="97.8" y="86.8">U3</text>
<text x="72.9" y="91.4">CDRH5D18NP-100</text>
<text x="140.5" y="93.9">R13</text>
<text x="140.5" y="95.7">1.8M</text>
<text x="31" y="100.8">33uF/16V</text>
<text x="45.2" y="100.8">10uF/10V</text>
<text x="60.3" y="101">C45</text>
<text x="156.3" y="101">C46</text>
<text x="60.3" y="102.6">100n</text>
<text x="140.5" y="104.5">R14</text>
<text x="140.5" y="106.3">200k</text>
<text x="156.3" y="102.6">220n</text>
<text x="167.9" y="102.6">22uF/6V</text>
<text x="178.6" y="102.6">33uF/16V</text>
<text x="97.8" y="113.4">TPS61020DRCRG4</text>
<text x="152.9" y="137.4">L2</text>
<text x="133.4" y="140.1">R15</text>
<text x="142.3" y="140.1">0R</text>
<text x="152.9" y="142.9">BLM18HE152SN1</text>
<text x="149.4" y="148.1">L3</text>
<text x="226.9" y="149">R17</text>
<text x="133.4" y="150.8">R16</text>
<text x="142.3" y="150.8">0R</text>
<text x="149.4" y="153.6">BLM18HE152SN1</text>
<text x="226.9" y="151.1">0R</text>
<text x="42.7" y="163.2">U4</text>
<text x="64" y="163.2">L4</text>
<text x="67.6" y="163.2">CDRH5D28-6R2NC</text>
<text x="133.4" y="165">R18</text>
<text x="142.3" y="165">0R</text>
<text x="26.5" y="168.6">C50</text>
<text x="26.5" y="170.2">22u</text>
<text x="78.3" y="173.9">R19</text>
<text x="99.4" y="168.6">C51</text>
<text x="99.4" y="170.2">22u</text>
<text x="115.6" y="173.9">D2</text>
<text x="42.7" y="179.2">TPS62040DRCR</text>
<text x="78.3" y="175.7">560k</text>
<text x="87" y="175.7">C52</text>
<text x="87" y="177.3">27p</text>
<text x="115.6" y="175.7">Yellow-Green LED SMD</text>
<text x="133.4" y="179.2">R20</text>
<text x="142.3" y="179.2">0R</text>
<text x="113.8" y="184.6">R21</text>
<text x="78.3" y="188.1">R22</text>
<text x="78.3" y="189.9">100k</text>
<text x="87" y="189.9">C53</text>
<text x="87" y="191.5">180p</text>
<text x="113.8" y="186.3">150R</text>
<text x="133.4" y="193.4">R23</text>
<text x="142.3" y="193.4">0R</text>
</g>
<g font-size="1.6" fill="#008000">
<text x="16" y="22">TP2</text>
<text x="58.7" y="22">TP3</text>
<text x="110.3" y="20.3">TP4</text>
<text x="110.3" y="22.4">N.M.</text>
<text x="128.1" y="22">TP5</text>
<text x="16" y="24.2">N.M.</text>
<text x="58.7" y="24.2">N.M.</text>
<text x="106.7" y="27.4">TP6</text>
<text x="106.7" y="29.5">N.M.</text>
<text x="120.9" y="27.4">TP7</text>
<text x="120.9" y="29.5">N.M.</text>
<text x="128.1" y="24.2">N.M.</text>
<text x="56.9" y="40.9">TP8</text>
<text x="56.9" y="38.8">N.M.</text>
<text x="161.8" y="134">TP20</text>
<text x="161.8" y="136.2">N.M.</text>
<text x="168.9" y="134">TP21</text>
<text x="168.9" y="136.2">N.M.</text>
<text x="234.7" y="139.4">TP9</text>
<text x="234.7" y="141.5">N.M.</text>
<text x="161.8" y="144.7">TP10</text>
<text x="161.8" y="146.9">N.M.</text>
<text x="168.9" y="144.7">TP11</text>
<text x="168.9" y="146.9">N.M.</text>
<text x="110.3" y="157.2">TP13</text>
<text x="110.3" y="159.3">N.M.</text>
<text x="149.4" y="158.9">TP14</text>
<text x="149.4" y="161.1">N.M.</text>
<text x="158.3" y="158.9">TP15</text>
<text x="158.3" y="161.1">N.M.</text>
<text x="234.7" y="160.7">TP12</text>
<text x="234.7" y="162.9">N.M.</text>
<text x="149.4" y="173.2">TP16</text>
<text x="158.3" y="173.2">TP17</text>
<text x="149.4" y="175.3">N.M.</text>
<text x="158.3" y="175.3">N.M.</text>
<text x="149.4" y="187.4">TP18</text>
<text x="149.4" y="189.5">N.M.</text>
<text x="158.3" y="187.4">TP19</text>
<text x="158.3" y="189.5">N.M.</text>
</g>
<g font-size="1.6" fill="#f00">
<text x="164" y="21">PA28</text>
<text x="181.4" y="18.1">PA[30..0]</text>
</g>
<g font-size="1.6" fill="#004080">
<text x="134.3" y="41.6">GND</text>
<text x="134.3" y="39.8">IN2</text>
<text x="134.3" y="36.3">IN1</text>
<text x="134.3" y="38.1">OUT</text>
<text x="140.5" y="39.8">VSNS</text>
<text x="140.8" y="36.3">STAT</text>
<text x="141.8" y="41.6">ILIM</text>
<text x="142.7" y="38.1">EN</text>
<text x="98.7" y="89.6">SW</text>
<text x="110.2" y="89.6">VOUT</text>
<text x="98.7" y="93.2">VBAT</text>
<text x="98.7" y="96.7">EN</text>
<text x="112.7" y="100.3">FB</text>
<text x="98.7" y="103.8">LBI</text>
<text x="98.7" y="107.4">PS</text>
<text x="111.5" y="103.8">LBO</text>
<text x="98.7" y="111">GND</text>
<text x="104.8" y="111">POWER PAD</text>
<text x="110.1" y="109.2">PGND</text>
<text x="43.6" y="166.1">VIN1</text>
<text x="43.6" y="167.9">VIN2</text>
<text x="52.5" y="166.1">SW1</text>
<text x="52.5" y="167.9">SW2</text>
<text x="43.6" y="171.4">EN</text>
<text x="43.6" y="173.2">MODE</text>
<text x="50.5" y="173.2">PGND1</text>
<text x="54" y="169.6">FB</text>
<text x="43.6" y="176.7">GND</text>
<text x="50.5" y="175">PGND2</text>
<text x="50.5" y="176.7">PGND3</text>
</g>
<g font-size="1.6" fill="#00f">
<text x="29" y="99.2">+ C44</text>
<text x="43.2" y="99.2">+ C47</text>
<text x="165.9" y="101">+ C48</text>
<text x="176.6" y="101">+ C49</text>
</g>
</svg>
